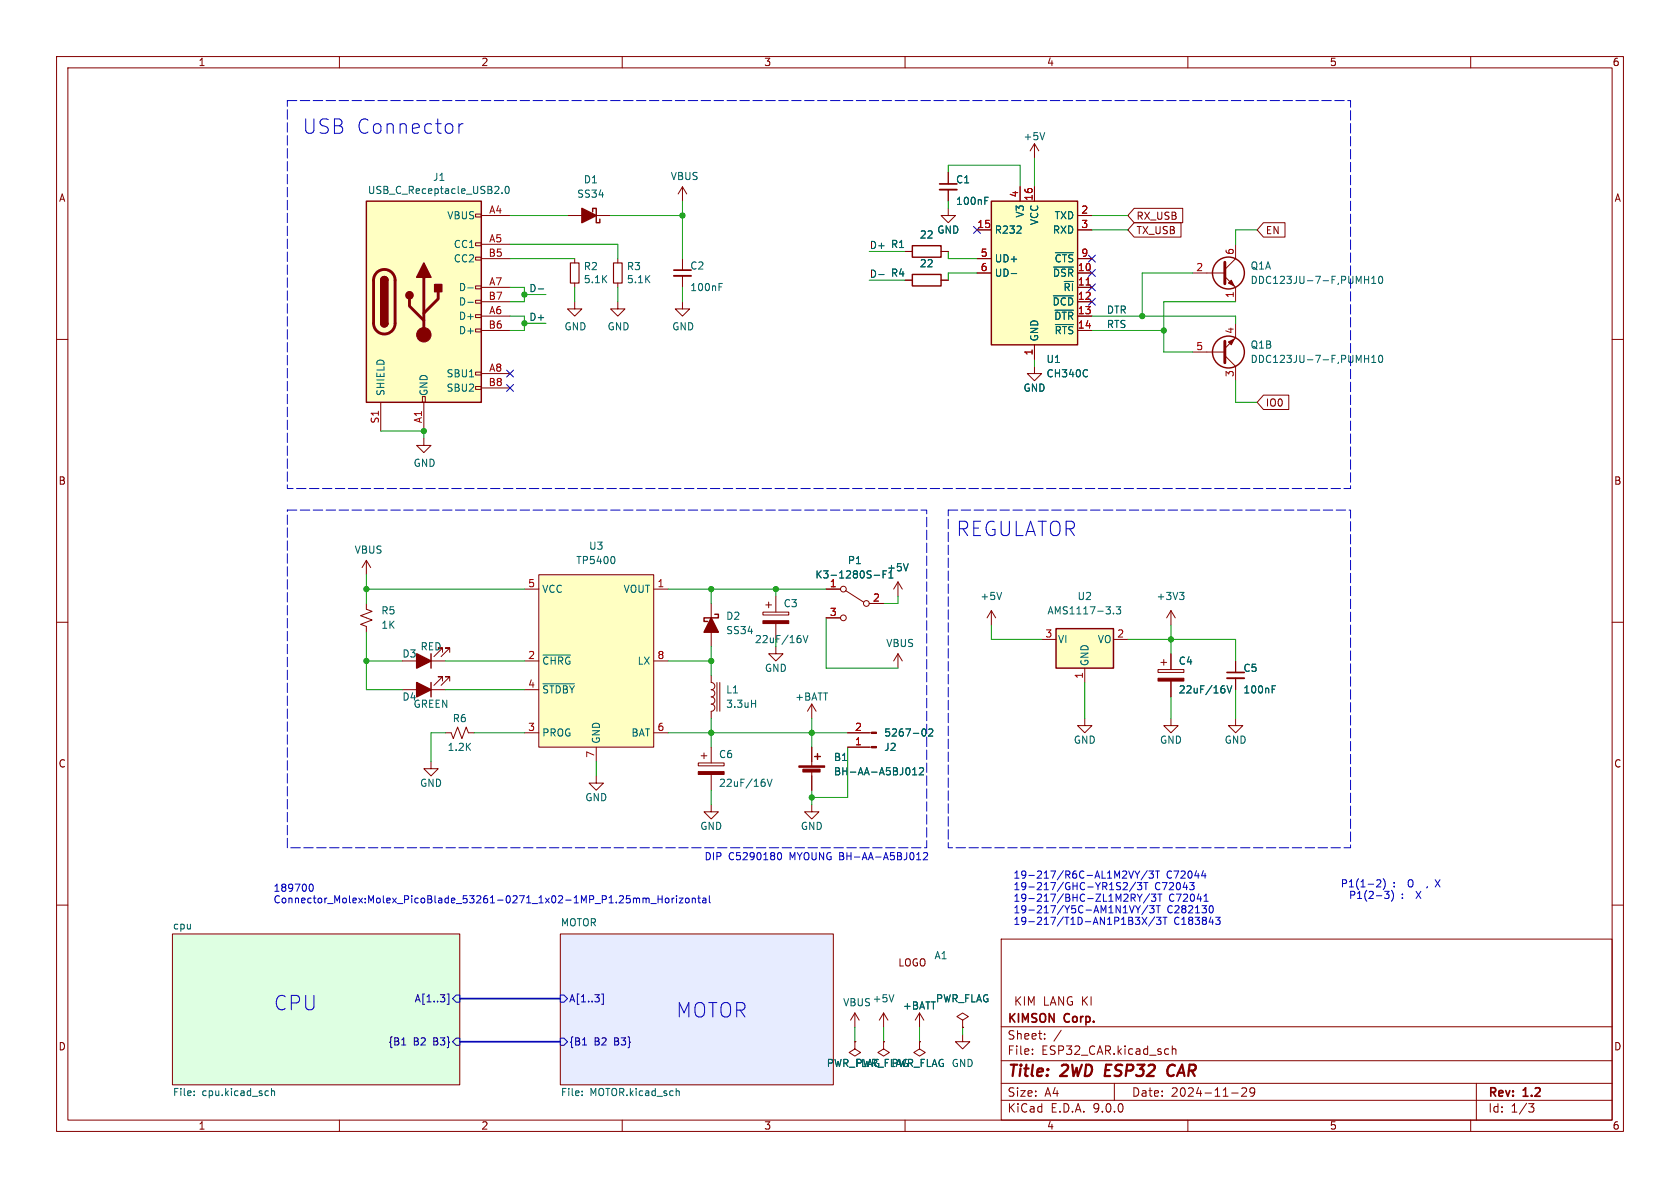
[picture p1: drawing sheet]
<svg xmlns="http://www.w3.org/2000/svg" width="297mm" height="210mm" viewBox="0 0 297 210" stroke-linecap="round" stroke-linejoin="round" font-family="sans-serif">
<g fill="none" stroke="#840000" stroke-width=".18">
<path d="M10 10h277v190h-277zM12 12h273v186h-273zM60 10v2M110 10v2M160 10v2M210 10v2M260 10v2M100.3 38.1h7.6M120.6 33l-.7 1.3M120.6 33l.8 1.3M120.6 33v2.6M167.6 30.5v2"/>
<path d="M167.6 33.5v2.1M210.8 48.3h5.7M216.5 48.9l1.9 1.9v2.5M218.4 57.2v2.5l-1.9 1.9M218.4 43.2v2.5l-1.9 1.9M10 60h2M210.8 62.2h5.7M216.5 62.9l1.9 1.9v2.5M285 60h2M10 110h2M73.7 116.8h5M78.2 115.3v-.7h-.7h.7l-1.5 1.5"/>
<path d="M79.5 115.3v-.7h-.8h.8l-1.5 1.5M125.7 119.4v1.3a.64 .64 0 0 1 .7 .6 .64 .64 0 0 1-.7 .6 .64 .64 0 0 1 .7 .7 .64 .64 0 0 1-.7 .6M125.7 106.7v7.6M134.9 108.2h4.5v.5h-4.5zM135.4 106.9h1M135.9 106.4v1M137.2 114.3v1.3h1.2l-1.2 1.2-1.3-1.2h1.3M137.2 105.4v2.8M137.2 110.2v2.8M285 110h2M71.1 121.9h7.6M76.2 134.6v1.3h-1.3l1.3 1.3 1.3-1.3h-1.3"/>
<path d="M78.2 120.4v-.8h-.7h.7l-1.5 1.6M78.7 129.5h1.1l.3 1.1 .8-2.1 .8 2.1 .7-2.1 .4 1h1M79.5 120.4v-.8h-.8h.8l-1.5 1.6M123.4 134.9h4.6v.5h-4.6zM124 133.6h1M124.5 133.1v1M125.7 123.2a.64 .64 0 0 1 .7 .6 .64 .64 0 0 1-.7 .7 .64 .64 0 0 1 .7 .6 .64 .64 0 0 1-.7 .6v1.3M125.7 132.1v2.8M125.7 136.9v2.8M126.7 120.7v5M127.3 120.7v5M143.5 124.5l-.8 1.2"/>
<path d="M143.5 124.5l.8 1.2M143.5 124.5v2.5M143.5 132.1v3.3M143.5 136.4v3.3M149.9 129.5h4.2M149.9 132.1h4.2M125.7 142.2v1.3h1.3l-1.3 1.3-1.2-1.3h1.2M143.5 142.2v1.3h1.3l-1.3 1.3-1.3-1.3h1.3M10 160h2M30.5 165.1h50.8v26.7h-50.8zM99.1 165.1h48.2v26.7h-48.2zM151.1 179.1l-.7 1.2"/>
<path d="M151.1 179.1l.8 1.2M151.1 179.1v2.5M156.2 179.1l-.8 1.2M156.2 179.1l.8 1.2M156.2 179.1v2.5M177 166h108v32h-108zM285 160h2M60 198v2M110 198v2M151.1 184.2v1.2l1 .7-1 .6-1-.6 1-.7M151.1 184.2h.1M156.2 184.2v1.2l1 .7-1 .6-1-.6 1-.7"/>
<path d="M156.2 184.2h.1M160 198v2M177 194.5h108M177 191.5h108M177 187.5h108M177 181.5h108M182.5 186.3v.1M182.5 185.5v.1M184.7 183.6v.1M184.7 182.8v.1M187.6 182.1l-1.3 2M197 191.5v3"/>
<path d="M207.2 185.5l.3-.1 .3 .1 .1 .9M207.2 184.9v1.5M210 198v2M217.7 193.2h1.2M219.5 192.4l.6-.1 .2 .1 .1 .3-.9 1.1h.9M221.8 192.9l-.3 .3h-.3l-.2-.3 .1-.5 .4-.1 .2 .1a.99 .99 0 0 1-.3 1.4h-.3M260 198v2M261 191.5v6.5M270.2 195.1h1l-.5 .6 .4 .1 .1 .5-.3 .3h-.4"/>
</g>
<path d="M195.6 188.2l-.3 2h1M207.4 188.2a1.13 1.13 0 0 0-1 .7 1.13 1.13 0 0 0 .2 1.2l.3 .1 .5-.1" fill="none" stroke="#840000" stroke-width=".4"/>
<path d="M99.1 165.1h48.2v26.7h-48.2z" fill="#e7ecff" stroke="#e7ecff" stroke-width=".18"/>
<path d="M30.5 165.1h50.8v26.7h-50.8z" fill="#deffe2" stroke="#deffe2" stroke-width=".18"/>
<path d="M79.1 175.7h.3v1.8h-.3M80.6 175.9h.7v1.3h-.7l-.6-.7zM99.1 175.9h.6l.6 .6-.6 .7h-.6zM106.4 175.7h.3v1.8h-.3M71 184.7h.7M80.6 183.5h.7v1.3h-.7l-.6-.6zM99.1 183.5h.6l.6 .7-.6 .6h-.6zM103 184.7h.7" fill="none" stroke="#000084" stroke-width=".18"/>
<g fill="none" stroke="#006464" stroke-width=".18">
<path d="M174.1 35.5h.4M174.1 34.9h.6M241.2 49.4h.8M242 48.8v1.3M242.5 50.1h.7M242.5 49.2l.4-.4v1.3M243.8 49l.2-.2a.68 .68 0 0 1 .5 .7 .68 .68 0 0 1-.5 .6l-.2-.1-.1-.4zM241.2 63.4h.8M242 62.8v1.3M242.5 63.2l.4-.4v1.3M242.5 64.1h.7M243.8 62.9l.2-.1a.68 .68 0 0 1 .5 .6 .68 .68 0 0 1-.5 .7l-.2-.1-.1-.4z"/>
<path d="M141.6 112.9v.6M142 112.3l.4 1.3 .4-1.3M132.9 124.4h.7M133.6 123.8v1.2M135.2 138.3v.6M135.6 137.7l.5 1.3 .4-1.3M161.3 137h.8M161.3 136.1l.4-.4v1.3M162.6 135.8l.4-.1 .3 .4-.8 .9h.8M163.2 128.9l.1-.1a.68 .68 0 0 1 .4 .7 .68 .68 0 0 1-.4 .6h-.1M164.2 129l.5-.2 .2 .4-.8 .9h.8M158 175.8l-.4 1.3"/>
<path d="M34.3 193.6v.1M34.3 192.9v.1M47.3 192.8l.2 .1M47.5 193.6l-.2 .1M48 193l.2-.2 .3 .1v.8M48 192.4v1.3M102.9 193.6v.1M102.9 192.9v.1M119.7 192.8l.4 .2v.7"/>
</g>
<path d="M166.1 32.5h3.1" fill="none" stroke="#840000" stroke-width=".3"/>
<path d="M166.1 33.5h3.1" fill="none" stroke="#840000" stroke-width=".33"/>
<g fill="none" stroke="#840000" stroke-width=".25">
<path d="M104.8 37.5v-.7h.6v2.6h.6v-.7M76.2 115.6v2.5M126.4 108.6h.6v.6h-2.5v.7h.6M76.2 120.7v2.5M144 133.7h1M144.5 133.2v1"/>
<circle cx="217.2" cy="48.3" r="2.82"/>
<circle cx="217.2" cy="62.2" r="2.82"/>
</g>
<g fill="#840000" stroke="#840000" stroke-width=".25">
<path d="M125.7 109.2l1.3 2.6h-2.5z"/>
<path d="M102.9 36.8l2.5 1.3-2.5 1.3z"/>
<path d="M73.7 115.6l2.5 1.2-2.5 1.3z"/>
<path d="M73.7 120.7l2.5 1.2-2.5 1.3z"/>
</g>
<g fill="#840000" stroke="#840000" stroke-width=".18">
<path d="M134.9 109.7h4.5v.5h-4.5z"/>
<path d="M123.4 136.4h4.6v.5h-4.6z"/>
<path d="M217.2 50l.5-.5 .5 1z"/>
<path d="M217.2 60.5l1-.6-.5 1.1z"/>
<path d="M154.1 132h.8v.2h-.8z"/>
<path d="M154.1 129.4h.8v.3h-.8z"/>
<path d="M141.2 135.4h4.6v.2h-4.6z"/>
<path d="M141.9 136h3.1v.5h-3.1z"/>
</g>
<path d="M216.5 46.4v3.8M216.5 60.3v3.8" fill="none" stroke="#840000" stroke-width=".51"/>
<path d="M95.2 101.6h20.4v30.5h-20.4z" fill="#ffffc2"/>
<g fill="none" stroke="#840000" stroke-width=".18">
<path d="M101.6 53.3v1.3h1.3l-1.3 1.3-1.3-1.3h1.3M109.2 53.3v1.3h1.3l-1.3 1.3-1.3-1.3h1.3M109.2 45.7v.8M109.2 50v.8M120.6 53.3v1.3h1.3l-1.3 1.3-1.2-1.3h1.2M64.8 99.1l-.8 1.2M64.8 99.1l.7 1.2M64.8 99.1v2.5M64.8 106.7v1l1 .4-2 .7 2 .8-2 .8 1 .3v1.1M92.7 104.1h2.5M92.7 116.8h2.5M95.2 101.6h20.4v30.5h-20.4z"/>
<path d="M115.6 104.1h2.5M115.6 116.8h2.5M146 104.1h2.6M146 109.2h2.6M149.5 104.4l3.2 2M153.7 106.7h2.5M158.7 115.6l-.7 1.2M158.7 115.6l.8 1.2M158.7 102.9v2.5M158.7 115.6v2.5M158.7 102.9l-.7 1.2M158.7 102.9l.8 1.2"/>
<path d="M175.3 108l-.8 1.2M175.3 108l.7 1.2M175.3 108v2.5M92.7 121.9h2.5M92.7 129.5h2.5M105.4 137.2v1.2h1.3l-1.3 1.3-1.3-1.3h1.3M105.4 132.1v2.5M115.6 129.5h2.5M162.6 179.1l-.8 1.2M162.6 179.1l.7 1.2M162.6 179.1v2.5M162.6 184.2v1.2l1 .7-1 .6-1.1-.6 1.1-.7"/>
<path d="M162.6 184.2h.1M170.2 180.3l1-.6-1-.6-1 .6 1 .6v1.3M170.2 181.6h.1M170.2 182.9v1.3h1.2l-1.2 1.2-1.3-1.2h1.3"/>
<circle cx="149.1" cy="109.2" r=".51"/>
<circle cx="149.1" cy="104.1" r=".51"/>
<circle cx="153.2" cy="106.7" r=".51"/>
</g>
<path d="M108.4 98.4a.79 .79 0 0 1 0 1.2M160.6 99.6l-.5 1.3M96 115.8h4.9M154.5 101.7h1M156.1 101.5h.4M156.7 100.9h-.6v1.3M157.1 102.2h.8M157.5 100.9v1.3M177.1 104.7l-.4 1.3M96 120.9h5.5" fill="none" stroke="#006464" stroke-width=".18"/>
<path d="M108.5 46.5h1.5v3.5h-1.5z" fill="none" stroke="#840000" stroke-width=".2"/>
<path d="M186.7 111.1h10.1v7h-10.1z" fill="#ffffc2"/>
<path d="M161.3 48.5h5.1v2h-5.1zM186.7 111.1h10.1v7h-10.1z" fill="none" stroke="#840000" stroke-width=".25"/>
<g fill="none" stroke="#840000" stroke-width=".18">
<path d="M160 49.5h1.3M166.4 49.5h1.2M184.1 113h2.6M191.8 118.1v2.6M196.8 113h2.6M204.7 118.4h4.6v.5h-4.6zM205.2 117.1h1M205.7 116.6v1M207 108l-.8 1.2M207 108l.8 1.2M207 108v2.5M207 115.6v2.8"/>
<path d="M218.4 116.8v2.1M218.4 119.9v2M191.8 127v1.3h1.2l-1.2 1.2-1.3-1.2h1.3M207 127v1.3h1.3l-1.3 1.2-1.3-1.2h1.3M207 120.4v2.8M218.4 127v1.3h1.3l-1.3 1.2-1.2-1.2h1.2"/>
</g>
<path d="M196.8 108.4v.1M197.3 107.3h.8l-.4 .4 .4 .2v.5l-.2 .1-.6-.1M208.5 104.7h.8l-.4 .5M209.1 105.2l.2 .2v.3l-.2 .3M216.5 121.8v.6M216.9 121.2l.4 1.3 .5-1.3M224.9 121.8h.4M224.9 121.2h.6" fill="none" stroke="#006464" stroke-width=".18"/>
<path d="M216.9 118.9h3.1" fill="none" stroke="#840000" stroke-width=".3"/>
<path d="M216.9 119.9h3.1" fill="none" stroke="#840000" stroke-width=".33"/>
<path d="M204.7 119.9h4.6v.5h-4.6z" fill="#840000" stroke="#840000" stroke-width=".18"/>
<path d="M64.8 35.6h20.3v35.5h-20.3z" fill="#ffffc2"/>
<g fill="none" stroke="#840000" stroke-width=".18">
<path d="M84.1 37.8h1v.6h-1zM85.1 38.1h5.1M182.9 25.4l-.8 1.3M182.9 25.4l.7 1.3M182.9 25.4v2.5M84.1 42.9h1v.5h-1zM84.1 45.5h1v.5h-1zM84.1 50.5h1v.6h-1zM84.1 53.1h1v.5h-1zM84.1 55.6h1v.5h-1zM84.1 58.2h1v.5h-1zM85.1 43.2h5.1"/>
<path d="M85.1 45.7h5.1M85.1 50.8h5.1M85.1 53.3h5.1M85.1 55.9h5.1M85.1 58.4h5.1M120.6 45.7v2.1M120.6 48.8v2M67.3 71.1v5.1M74.7 70.1h.5v1h-.5zM74.9 77.5v1.2h1.3l-1.3 1.3-1.2-1.3h1.2M74.9 71.1v5.1M84.1 65.8h1v.5h-1z"/>
<path d="M84.1 68.3h1v.5h-1zM85.1 66h5.1M85.1 68.6h5.1M182.9 64.8v1.2h1.2l-1.2 1.3-1.3-1.3h1.3"/>
</g>
<path d="M64.8 35.6h20.3v35.5h-20.3zM67.3 49.5a.64 .64 0 0 1 .6-.6 .64 .64 0 0 1 .7 .6M67.3 57.2a.64 .64 0 0 0 .6 .6 .64 .64 0 0 0 .7-.6" fill="none" stroke="#840000" stroke-width=".25"/>
<path d="M66.6 48.2a1.9 1.9 0 0 1 2.1-.4 1.9 1.9 0 0 1 1.1 1.7v7.7a1.91 1.91 0 0 1-1.9 1.8 1.91 1.91 0 0 1-1.9-1.8v-7.8l.2-.7zM72.4 52.8v1.3l2.5 2.5M74.9 49v10.2M77.5 51.6v1.2l-2.6 2.6" fill="none" stroke="#840000" stroke-width=".51"/>
<g fill="#840000" stroke="#840000" stroke-width=".25">
<path d="M67.3 49.5h1.3v7.7h-1.3z"/>
<path d="M67.5 49.1a.64 .64 0 0 1 .7-.2 .64 .64 0 0 1 .4 .6h-1.3z"/>
<path d="M67.3 57.2h1.3a.64 .64 0 0 1-.7 .6 .64 .64 0 0 1-.6-.6z"/>
<path d="M74.9 46.5l1.3 2.5h-2.5z"/>
<path d="M76.8 50.3h1.3v1.3h-1.3z"/>
<circle cx="72.4" cy="52.2" r=".63"/>
</g>
<circle cx="74.9" cy="59.2" r="1.27" fill="#840000" stroke="#840000" stroke-width=".18"/>
<path d="M88.7 34.1v.1M89.4 33.1l.2-.2a.68 .68 0 0 1 .4 .7 .68 .68 0 0 1-.4 .6l-.2-.1-.1-.4zM184.7 23.4l-.4 1.3M82.7 50.9h1M82.7 53.4h1M127.1 50.7h.4M127.1 50.1h.6" fill="none" stroke="#006464" stroke-width=".18"/>
<path d="M119.1 47.8h3.1" fill="none" stroke="#840000" stroke-width=".3"/>
<path d="M119.1 48.8h3.1" fill="none" stroke="#840000" stroke-width=".33"/>
<path d="M175.3 35.6h15.2v25.4h-15.2z" fill="#ffffc2"/>
<path d="M175.3 35.6h15.2v25.4h-15.2zM161.3 43.4h5.1v2.1h-5.1z" fill="none" stroke="#840000" stroke-width=".25"/>
<g fill="none" stroke="#840000" stroke-width=".18">
<path d="M167.6 36.8v1.3h1.3l-1.3 1.3-1.2-1.3h1.2M167.6 30.5v2M167.6 33.5v2.1M180.3 33v2.6M182.9 33v2.6M190.5 38.1h2.5M200.5 39.4h8.3v2.5h-8.3l-1.1-1.3zM200.5 36.8h8.6v2.6h-8.6l-1.1-1.3zM223.4 39.4h3.8v2.5h-3.8l-1.2-1.3zM101.6 45.7v.8M101.6 50v.8M160 44.5h1.3"/>
<path d="M160 49.5h1.3M166.4 44.5h1.2M166.4 49.5h1.2M172.7 40.6h2.6M172.7 45.7h2.6M172.7 48.3h2.6M190.5 40.6h2.5M190.5 45.7h2.5M190.5 48.3h2.5M190.5 50.8h2.5M190.5 53.3h2.5M190.5 55.9h2.5"/>
<path d="M190.5 58.4h2.5M182.9 61v2.5M223.4 69.8h4.4v2.6h-4.4l-1.2-1.3zM146 104.1h2.6M146 109.2h2.6M153.7 106.7h2.5M207 115.6v2.8M218.4 116.8v2.1M218.4 119.9v2M143.5 132.1v2.5M143.5 137.2v2.5M149.9 132.1h3.8"/>
<path d="M149.9 129.5h3.8M207 120.4v2.8M151.1 184.2h.1M156.2 184.2h.1M162.6 184.2h.1M170.2 181.6h.1"/>
</g>
<g fill="none" stroke="#006464" stroke-width=".18">
<path d="M174.1 35.5h.4M174.1 34.9h.6M178.8 48.4h.9M186.2 52.3h3.6M186.3 47.2h3.5M186.5 54.8h3.3M186.6 44.7h3.2M186.6 57.4h3.2M192.2 65.4l.1 .1M192.3 66.5l-.1 .1M160.6 99.6l-.5 1.3M154.5 101.7h1"/>
<path d="M156.1 101.5h.4M156.7 100.9h-.6v1.3M157.1 102.2h.8M157.5 100.9v1.3M161.3 137h.8M161.3 136.1l.4-.4v1.3M162.6 135.8l.4-.1 .3 .4-.8 .9h.8M163.2 128.9l.1-.1a.68 .68 0 0 1 .4 .7 .68 .68 0 0 1-.4 .6h-.1M164.2 129l.5-.2 .2 .4-.8 .9h.8M216.5 121.8v.6M216.9 121.2l.4 1.3 .5-1.3M224.9 121.8h.4"/>
<path d="M224.9 121.2h.6"/>
</g>
<path d="M192 50.4h.7" fill="none" stroke="#a90000" stroke-width=".18"/>
<path d="M100.8 46.5h1.6v3.5h-1.6z" fill="none" stroke="#840000" stroke-width=".2"/>
<path d="M95.1 51.1h1M155.3 48.5h1" fill="none" stroke="#0f0f0f" stroke-width=".18"/>
<path d="M81.3 176.5h17.8M81.3 184.2h17.8" fill="none" stroke="#000084" stroke-width=".3"/>
<g fill="none" stroke="#009600" stroke-width=".18">
<path d="M90.2 38.1h10.1M107.9 38.1h12.7M120.6 35.6v10.1M167.6 30.5v-1.3h12.7v3.8M167.6 35.6v1.2M182.9 27.9v5.1M193 38.1h6.4M90.2 50.8h2.5v2.5h-2.5M90.2 55.9h2.5v2.5h-2.5M90.2 45.7h11.4M90.2 43.2h19v2.5M92.7 57.2h3.8"/>
<path d="M92.7 52.1h3.8M101.6 50.8v2.5M109.2 50.8v2.5M120.6 50.8v2.5M153.7 49.5h6.3M153.7 44.5h6.3M167.6 44.5v1.2h5.1M172.7 48.3h-5.1v1.2M193 58.4h12.7M193 40.6h6.4M193 55.9h25.4v1.3M210.8 48.3h-8.9v7.6"/>
<path d="M218.4 53.3h-12.7v8.9h5.1M222.2 40.6h-3.8v2.6M67.3 76.2h7.6v1.3M182.9 63.5v1.3M218.4 67.3v3.8h3.8M64.8 104.1h27.9M64.8 116.8h6.3M64.8 101.6v5.1M64.8 111.8v10.1h6.3M78.7 116.8h14M118.1 104.1h27.9M118.1 116.8h7.6"/>
<path d="M125.7 104.1v2.6M125.7 114.3v5.1M137.2 104.1v1.3M146 109.2v8.9h12.7M158.7 105.4v1.3h-2.5M175.3 110.5v2.5h8.8M199.4 113h19v3.8M207 110.5v5.1M78.7 129.5h-2.5v5.1M78.7 121.9h14M83.8 129.5h8.9M105.4 134.6v2.6"/>
<path d="M118.1 129.5h31.8M125.7 127v5.1M125.7 139.7v2.5M143.5 127v5.1M143.5 139.7v2.5M149.9 132.1v8.9h-6.4M191.8 120.7v6.3M207 123.2v3.8M218.4 121.9v5.1M151.1 181.6v2.6M156.2 181.6v2.6M162.6 181.6v2.6"/>
<path d="M170.2 181.6v1.3"/>
</g>
<g fill="none" stroke="#000084" stroke-width=".18">
<path d="M172.1 40l1.2 1.2M173.3 40l-1.2 1.2M192.4 50.2l1.2 1.2M192.4 47.7l1.2 1.2M192.4 52.7l1.2 1.2M192.4 45.1l1.2 1.2M193.6 50.2l-1.2 1.2M193.6 47.7l-1.2 1.2M193.6 52.7l-1.2 1.2M193.6 45.1l-1.2 1.2M89.6 68l1.2 1.2M89.6 65.4l1.2 1.2"/>
<path d="M90.8 68l-1.2 1.2M90.8 65.4l-1.2 1.2"/>
</g>
<g fill="none" stroke="#0000c2" stroke-width=".18">
<path d="M81.1 21.9v1.7M81.9 21.9a.65 .65 0 0 0-.8 .5M54.7 156.5l.3-.2a.68 .68 0 0 1 .4 .6 .68 .68 0 0 1-.4 .7l-.3-.3M113.7 158.8h.3l.2 .1M114.2 158.9l.2-.1h.3l.1 .8M114.2 158.9v.7M115.1 159.7h.9M116.3 158.3v1.3M116.3 158.9h.8M117.1 158.3v1.3M117.7 158.8h.3l.3 .2v.4l-.3 .2-.3-.1-.1-.1zM118.8 158.8v.8"/>
<path d="M119.2 158.8l-.4 .2M119.6 158.3v.2M119.6 158.8v.8M120.1 158.8h.6l-.6 .8h.6M121.2 158.9l.2-.1 .4 .1v.5l-.1 .1-.3 .1-.2-.1zM122.4 158.9l.2-.1h.3v.8M122.4 158.8v.8M123.3 158.8h.5M123.5 158.3v1.1l.3 .2M124.3 158.8h.4l.1 .8M124.8 159.1h-.4l-.2 .2 .2 .3 .4-.1M125.4 158.3v1.1l.2 .2"/>
<path d="M137.4 151.2l.2-.4 .1-.1a.68 .68 0 0 1 .5 .7 .68 .68 0 0 1-.5 .6l-.1-.1-.2-.4M162.1 152h.7M162.3 150.9l.1-.2v1.3M163.3 150.8l.4-.1 .3 .4-.8 .9h.8M198.8 156l-.2 .1M199.1 156l.2 .3-.1 .3-.7 .7h.8M200.3 158.7l.4 .6M200.4 154l-.4 1.2M200.5 158.1l.2 .2-.1 .3-.1 .1M200.6 154l.5 .6M200.8 156l-1.1 1.6M201.1 154.6v.6"/>
<path d="M201.1 158.1l.4 .6M201.1 156h.7l-.4 .5 .4 .1v.6l-.2 .1-.5-.1M201.5 158.7v.6M201.5 154l-.4 .6M201.9 158.1l-.4 .6M202.2 156h.7M202.6 156v1.3M202.8 153.9l-1.1 1.6M203.1 154h.8l-.4 .5 .3 .1v.5l-.1 .1-.6-.1M203.2 158l-1 1.6M203.5 158.1h.8l-.4 .4 .4 .2v.5l-.2 .1-.6-.1M204.3 154h.7"/>
<path d="M204.6 154v1.2M205.1 158.1v1.2M210.9 156.5l.2 .2v.3l-.2 .3M211.1 156l-.4 .5M212.4 154.8h.8M212.9 159.3h.7M213 158.4l.2-.3v1.2M213 154.4v.8M243.4 155.6l.5-.1 .2 .4-.8 .9h.8M244.5 155.3a1.47 1.47 0 0 1 .1 1.9M244.8 157.6h.8l-.5 .4 .4 .2v.5l-.2 .1-.5-.1M246.2 157.6a1.47 1.47 0 0 1-.2 1.7"/>
<path d="M249.1 155.6l.2-.1a.43 .43 0 0 1 .5 .4v.5a.42 .42 0 0 1-.4 .4 .42 .42 0 0 1-.4-.4v-.5zM250.3 157.6l.9 1.2M251.2 157.6l-.9 1.2M200.5 160.1l-.4 1.3M200.7 162.1h.8l-.4 .5 .3 .2 .1 .4-.3 .2h-.3M200.8 160.1l.4 .7M201.2 160.8v.6M201.6 160.1l-.4 .7M201.9 162.1l.9 1.3M202.8 162.1l-.9 1.3M202.9 160l-1.1 1.7M203.2 160.1h.8l-.4 .5 .4 .1v.6l-.2 .1-.6-.1"/>
<path d="M204.1 162.1l-1 1.6M204.4 160.1h.7M204.4 162.1h.8l-.4 .5 .4 .2v.5l-.2 .1-.6-.1M204.8 160.1v1.3M205.6 162.1h.7M206 162.1v1.3M213.9 160.2l.2-.1a.68 .68 0 0 1 .4 .6 .68 .68 0 0 1-.4 .7l-.2-.1M214.9 162.1h.8l-.4 .5 .3 .2 .1 .4-.2 .2h-.4"/>
</g>
<path d="M50.8 17.8h188v68.6h-188zM50.8 90.2h113v59.7h-113zM167.6 90.2h71.2v59.7h-71.2z" fill="none" stroke="#0000c2" stroke-width=".18" stroke-dasharray="1.7 .6"/>
<g fill="#009600" stroke="#009600" stroke-width=".18">
<circle cx="137.2" cy="104.1" r=".46"/>
<circle cx="143.5" cy="141" r=".46"/>
<circle cx="201.9" cy="55.9" r=".46"/>
<circle cx="205.7" cy="58.4" r=".46"/>
<circle cx="125.7" cy="104.1" r=".46"/>
<circle cx="92.7" cy="52.1" r=".46"/>
<circle cx="92.7" cy="57.2" r=".46"/>
<circle cx="74.9" cy="76.2" r=".46"/>
<circle cx="143.5" cy="129.5" r=".46"/>
<circle cx="64.8" cy="116.8" r=".46"/>
<circle cx="64.8" cy="104.1" r=".46"/>
<circle cx="125.7" cy="129.5" r=".46"/>
<circle cx="125.7" cy="116.8" r=".46"/>
<circle cx="207" cy="113" r=".46"/>
<circle cx="120.6" cy="38.1" r=".46"/>
</g>
<g font-size="3.5" fill="#0000c2">
<text x="53.3" y="23.9">USB Connector</text>
<text x="168.9" y="95">REGULATOR</text>
<text x="48.3" y="178.8">CPU</text>
<text x="119.4" y="180.1">MOTOR</text>
</g>
<g font-size="2.8" fill="#840000">
<text x="178" y="190.9">Title:</text>
<text x="187.7" y="190.9">2WD</text>
<text x="196.2" y="190.9">ESP32</text>
<text x="208" y="190.9">CAR</text>
</g>
<g font-size="2.1" fill="#840000">
<text x="179.3" y="178">KIM</text>
<text x="184.5" y="178">LANG KI</text>
<text x="178" y="184">Sheet:</text>
<text x="178" y="181.2">KIMSON</text>
<text x="188.2" y="181.2">Corp.</text>
<text x="178" y="186.7">File:</text>
<text x="184.1" y="186.7">ESP32_CAR.kicad_sch</text>
<text x="178" y="196.9">KiCad</text>
<text x="178" y="194.1">Size:</text>
<text x="184.7" y="194.1">A4</text>
<text x="185.7" y="196.9">E.D.A.</text>
<text x="193.3" y="196.9">9.0.0</text>
<text x="200" y="194.1">Date:</text>
<text x="207" y="194.1">2024-11-29</text>
<text x="263" y="194.3">Rev:</text>
<text x="263" y="196.9">Id:</text>
<text x="267.1" y="196.9">1/3</text>
<text x="269.4" y="194.3">1.2</text>
</g>
<g font-size="1.8" fill="#840000">
<text x="35" y="11.9">1</text>
<text x="85" y="11.9">2</text>
<text x="135" y="11.9">3</text>
<text x="185" y="11.9">4</text>
<text x="235" y="11.9">5</text>
<text x="285" y="11.9">6</text>
<text x="10.3" y="35.9">A</text>
<text x="285.3" y="35.9">A</text>
<text x="200.8" y="41.6">TX_USB</text>
<text x="200.8" y="39.1">RX_USB</text>
<text x="223.7" y="41.6">EN</text>
<text x="223.7" y="72.1">IO0</text>
<text x="10.3" y="85.9">B</text>
<text x="285.3" y="85.9">B</text>
<text x="10.3" y="135.9">C</text>
<text x="285.3" y="135.9">C</text>
<text x="158.7" y="171">LOGO</text>
<text x="10.3" y="185.9">D</text>
<text x="285.3" y="185.9">D</text>
<text x="35" y="199.9">1</text>
<text x="85" y="199.9">2</text>
<text x="135" y="199.9">3</text>
<text x="185" y="199.9">4</text>
<text x="235" y="199.9">5</text>
<text x="285" y="199.9">6</text>
</g>
<g font-size="1.8" fill="#006464">
<text x="180.8" y="25">+5V</text>
<text x="64.9" y="34.5">USB_C_Receptacle_USB2.0</text>
<text x="76.5" y="32.2">J1</text>
<text x="101.9" y="35.2">SS34</text>
<text x="103.1" y="32.6">D1</text>
<text x="118.5" y="32">VBUS</text>
<text x="168.9" y="32.6">C1</text>
<text x="79" y="39">VBUS</text>
<text x="165.6" y="41.5">GND</text>
<text x="168.9" y="36.4">100nF</text>
<text x="175.8" y="41.5">R232</text>
<text x="181.2" y="38.6" transform="rotate(-90 181.2 38.6)">V3</text>
<text x="183.7" y="39.9" transform="rotate(-90 183.7 39.9)">VCC</text>
<text x="186" y="41.5">RXD</text>
<text x="186.3" y="39">TXD</text>
<text x="80.1" y="44">CC1</text>
<text x="80.1" y="46.6">CC2</text>
<text x="103.1" y="48">R2</text>
<text x="110.7" y="48">R3</text>
<text x="121.9" y="47.9">C2</text>
<text x="157.4" y="44">R1</text>
<text x="162.5" y="47.4">22</text>
<text x="162.5" y="42.4">22</text>
<text x="175.8" y="46.6">UD+</text>
<text x="186.3" y="46.6">~{CTS}</text>
<text x="221" y="47.9">Q1A</text>
<text x="81" y="51.7">D-</text>
<text x="103.1" y="50.3">5.1K</text>
<text x="110.7" y="50.3">5.1K</text>
<text x="121.9" y="51.7">100nF</text>
<text x="157.4" y="49.1">R4</text>
<text x="175.8" y="49.1">UD-</text>
<text x="186" y="49.1">~{DSR}</text>
<text x="187.9" y="51.7">~{RI}</text>
<text x="221" y="50.4">DDC123JU-7-F,PUMH10</text>
<text x="81" y="54.2">D-</text>
<text x="81" y="56.7">D+</text>
<text x="81" y="59.3">D+</text>
<text x="99.7" y="58.6">GND</text>
<text x="107.3" y="58.6">GND</text>
<text x="118.7" y="58.6">GND</text>
<text x="186" y="54.2">~{DCD}</text>
<text x="186.3" y="56.7">~{DTR}</text>
<text x="186.3" y="59.3">~{RTS}</text>
<text x="183.7" y="60.5" transform="rotate(-90 183.7 60.5)">GND</text>
<text x="184.9" y="64.4">U1</text>
<text x="221" y="64.4">DDC123JU-7-F,PUMH10</text>
<text x="221" y="61.8">Q1B</text>
<text x="68.2" y="70.1" transform="rotate(-90 68.2 70.1)">SHIELD</text>
<text x="75.8" y="70.1" transform="rotate(-90 75.8 70.1)">GND</text>
<text x="78.9" y="66.9">SBU1</text>
<text x="78.9" y="69.4">SBU2</text>
<text x="180.8" y="69.4">GND</text>
<text x="184.9" y="66.9">CH340C</text>
<text x="73" y="82.7">GND</text>
<text x="62.6" y="98.1">VBUS</text>
<text x="101.8" y="99.9">TP5400</text>
<text x="104" y="97.4">U3</text>
<text x="149.8" y="99.9">P1</text>
<text x="156.7" y="101.2">+5V</text>
<text x="95.8" y="105">VCC</text>
<text x="110.1" y="105">VOUT</text>
<text x="138.4" y="107.5">C3</text>
<text x="144" y="102.5">K3-1280S-F1</text>
<text x="173.2" y="106.3">+5V</text>
<text x="190.4" y="106.3">U2</text>
<text x="204.4" y="106.3">+3V3</text>
<text x="67.3" y="108.8">R5</text>
<text x="67.3" y="111.4">1K</text>
<text x="128.3" y="109.8">D2</text>
<text x="128.3" y="112.3">SS34</text>
<text x="185.1" y="108.8">AMS1117-3.3</text>
<text x="186.9" y="113.9">VI</text>
<text x="194" y="113.9">VO</text>
<text x="71" y="116.4">D3</text>
<text x="74.3" y="115.2">RED</text>
<text x="95.8" y="117.7">~{CHRG}</text>
<text x="112.6" y="117.7">LX</text>
<text x="135.1" y="119">GND</text>
<text x="156.6" y="114.6">VBUS</text>
<text x="192.6" y="117.9" transform="rotate(-90 192.6 117.9)">GND</text>
<text x="208.3" y="117.7">C4</text>
<text x="219.7" y="119">C5</text>
<text x="71" y="124.1">D4</text>
<text x="73" y="125.3">GREEN</text>
<text x="95.8" y="122.8">~{STDBY}</text>
<text x="128.3" y="125.3">3.3uH</text>
<text x="128.3" y="122.8">L1</text>
<text x="140.5" y="124.1">+BATT</text>
<text x="208.3" y="122.8">22uF/16V</text>
<text x="219.7" y="122.8">100nF</text>
<text x="79.9" y="127.9">R6</text>
<text x="95.8" y="130.4">PROG</text>
<text x="106.3" y="131.6" transform="rotate(-90 106.3 131.6)">GND</text>
<text x="111.5" y="130.4">BAT</text>
<text x="156.2" y="130.4">5267-02</text>
<text x="189.7" y="131.7">GND</text>
<text x="205" y="131.7">GND</text>
<text x="216.4" y="131.7">GND</text>
<text x="79" y="132.9">1.2K</text>
<text x="127" y="134.2">C6</text>
<text x="147.3" y="134.7">B1</text>
<text x="147.3" y="137.3">BH-AA-A5BJ012</text>
<text x="156.2" y="132.9">J2</text>
<text x="74.2" y="139.3">GND</text>
<text x="103.4" y="141.8">GND</text>
<text x="127" y="139.3">22uF/16V</text>
<text x="123.7" y="146.9">GND</text>
<text x="141.5" y="146.9">GND</text>
<text x="30.5" y="164.4">cpu</text>
<text x="99.1" y="163.8">MOTOR</text>
<text x="165.1" y="169.8">A1</text>
<text x="149" y="178.1">VBUS</text>
<text x="154.2" y="177.4">+5V</text>
<text x="159.5" y="178.7">+BATT</text>
<text x="165.4" y="177.4">PWR_FLAG</text>
<text x="146.1" y="188.8">PWR_FLAG</text>
<text x="151.1" y="188.8">PWR_FLAG</text>
<text x="157.5" y="188.8">PWR_FLAG GND</text>
<text x="157.5" y="188.8">PWR_FLAG</text>
<text x="30.5" y="194.1">File:</text>
<text x="35.7" y="194.1">cpu.kicad_sch</text>
<text x="99.1" y="194.1">File:</text>
<text x="104.3" y="194.1">MOTOR.kicad_sch</text>
</g>
<g font-size="1.8" fill="#a90000">
<text x="180.1" y="35" transform="rotate(-90 180.1 35)">4</text>
<text x="182.6" y="35.6" transform="rotate(-90 182.6 35.6)">16</text>
<text x="86.4" y="37.8">A4</text>
<text x="172.7" y="40.4">15</text>
<text x="191.1" y="37.8">2</text>
<text x="191.1" y="40.4">3</text>
<text x="86.3" y="45.5">B5</text>
<text x="86.4" y="42.9">A5</text>
<text x="173.3" y="45.5">5</text>
<text x="191.1" y="45.5">9</text>
<text x="218.2" y="45.2" transform="rotate(-90 218.2 45.2)">6</text>
<text x="86.3" y="53.1">B7</text>
<text x="86.4" y="50.5">A7</text>
<text x="173.3" y="48">6</text>
<text x="190.5" y="48">10</text>
<text x="190.5" y="50.5">11</text>
<text x="190.5" y="53.1">12</text>
<text x="211.4" y="48">2</text>
<text x="218.2" y="52.8" transform="rotate(-90 218.2 52.8)">1</text>
<text x="86.3" y="58.2">B6</text>
<text x="86.4" y="55.6">A6</text>
<text x="190.5" y="55.6">13</text>
<text x="190.5" y="58.2">14</text>
<text x="218.2" y="59.1" transform="rotate(-90 218.2 59.1)">4</text>
<text x="86.4" y="65.8">A8</text>
<text x="182.6" y="62.9" transform="rotate(-90 182.6 62.9)">1</text>
<text x="211.4" y="62">5</text>
<text x="86.3" y="68.3">B8</text>
<text x="218.2" y="66.7" transform="rotate(-90 218.2 66.7)">3</text>
<text x="67.1" y="75" transform="rotate(-90 67.1 75)">S1</text>
<text x="74.7" y="74.9" transform="rotate(-90 74.7 74.9)">A1</text>
<text x="93.3" y="103.9">5</text>
<text x="116.1" y="103.9">1</text>
<text x="146.6" y="103.9">1</text>
<text x="154.2" y="106.4">2</text>
<text x="146.6" y="109">3</text>
<text x="184.7" y="112.8">3</text>
<text x="197.4" y="112.8">2</text>
<text x="93.3" y="116.6">2</text>
<text x="116.1" y="116.6">8</text>
<text x="93.3" y="121.7">4</text>
<text x="191.5" y="120.1" transform="rotate(-90 191.5 120.1)">1</text>
<text x="93.3" y="129.3">3</text>
<text x="116.1" y="129.3">6</text>
<text x="151.1" y="131.8">1</text>
<text x="151.1" y="129.3">2</text>
<text x="105.2" y="134.1" transform="rotate(-90 105.2 134.1)">7</text>
</g>
<g font-size="1.8" fill="#0f0f0f">
<text x="153.7" y="44.1">D+</text>
<text x="93.5" y="51.7">D-</text>
<text x="153.7" y="49.2">D-</text>
<text x="93.5" y="56.8">D+</text>
<text x="195.6" y="55.5">DTR</text>
<text x="195.6" y="58.1">RTS</text>
</g>
<text font-size="1.8" fill="#009600" x="133.4" y="113.9">22uF/16V</text>
<g font-size="1.8" fill="#0000c2">
<text x="124.5" y="152.2">DIP</text>
<text x="128.8" y="152.2">C5290180</text>
<text x="139.7" y="152.2">MYOUNG BH-AA-A5BJ012</text>
<text x="179.1" y="155.4">19-217/R6C-AL1M2VY/3T</text>
<text x="206.2" y="155.4">C72044</text>
<text x="48.3" y="157.7">189700</text>
<text x="48.3" y="159.8">Connector_Molex:Molex_PicoBlade_53261-0271_1x02-1MP_P1.25mm_Horizontal</text>
<text x="179.1" y="157.4">19-217/GHC-YR1S2/3T</text>
<text x="179.1" y="159.5">19-217/BHC-ZL1M2RY/3T</text>
<text x="179.1" y="161.5">19-217/Y5C-AM1N1VY/3T</text>
<text x="204.1" y="157.4">C72043</text>
<text x="206.3" y="161.5">C282130</text>
<text x="206.6" y="159.5">C72041</text>
<text x="236.9" y="157.1">P1(1-2)</text>
<text x="238.4" y="159.1">P1(2-3)</text>
<text x="246.3" y="157.1">:</text>
<text x="247.7" y="159.1">:</text>
<text x="251.7" y="157.1">þÿ¼'³p¹¬</text>
<text x="179.1" y="163.6">19-217/T1D-AN1P1B3X/3T</text>
<text x="207.5" y="163.6">C183843</text>
</g>
<g font-size="1.8" fill="#000084">
<text x="73.2" y="177.4">A[1..3]</text>
<text x="100.5" y="177.4">A[1..3]</text>
<text x="68.5" y="185">{B1</text>
<text x="73" y="185">B2</text>
<text x="76.7" y="185">B3}</text>
<text x="100.5" y="185">{B1</text>
<text x="105" y="185">B2</text>
<text x="108.7" y="185">B3}</text>
</g>
</svg>
